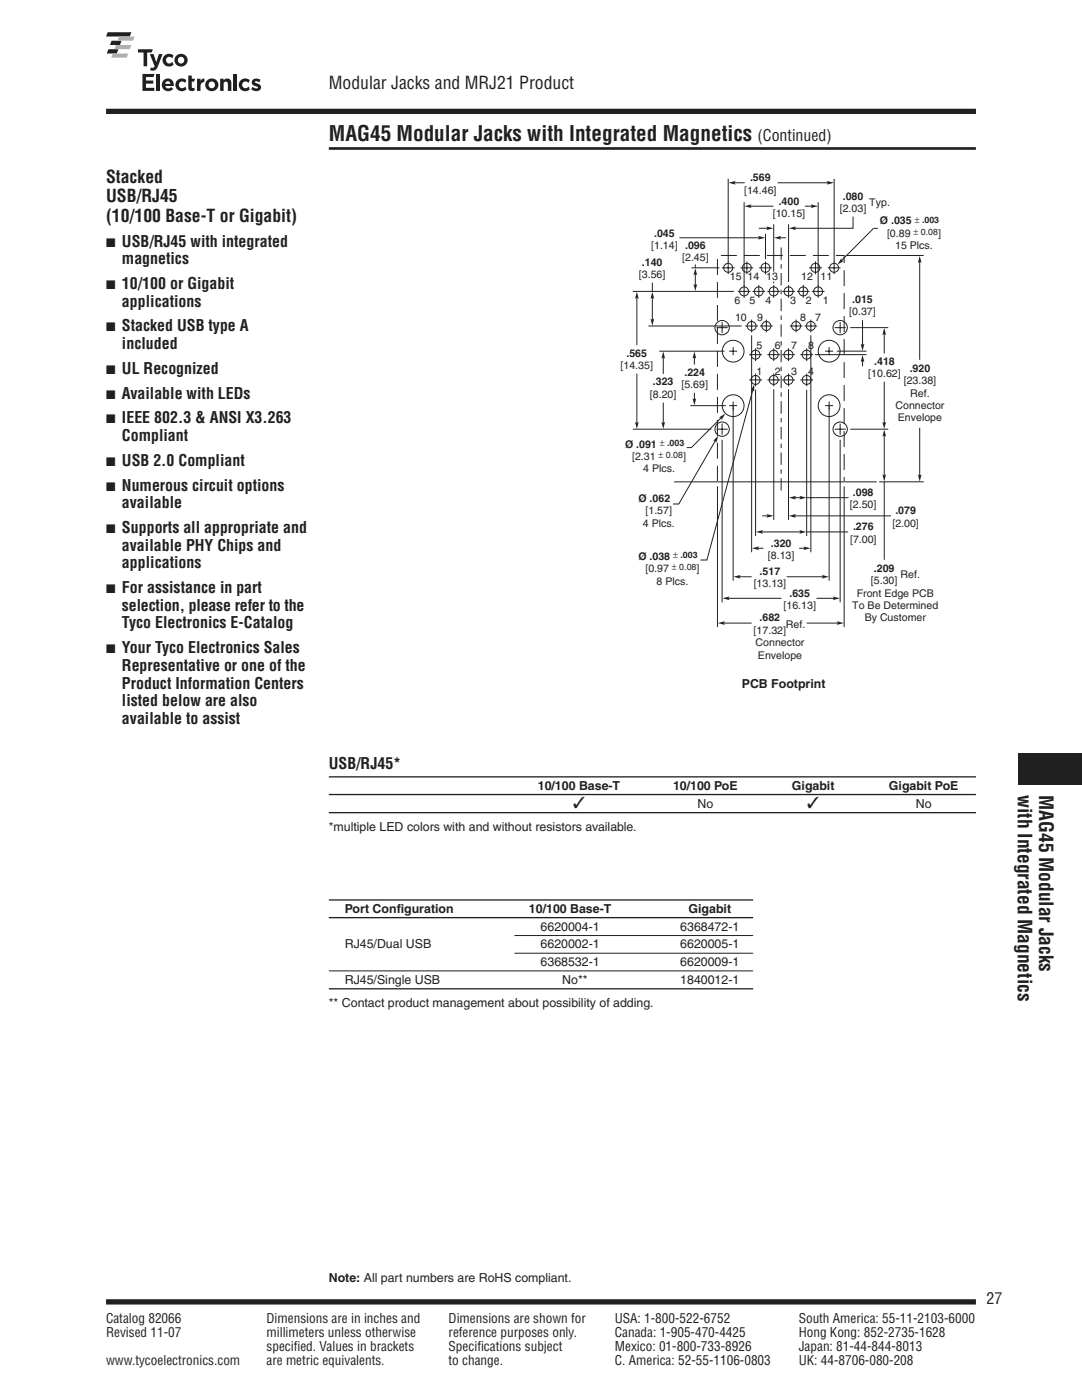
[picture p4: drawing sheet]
<svg xmlns="http://www.w3.org/2000/svg" width="216mm" height="279mm" viewBox="0 0 216 279" stroke-linecap="round" stroke-linejoin="round" font-family="sans-serif">
<path d="M21.2 259.8h173.5" fill="none" stroke="#231f20" stroke-width="1.1" stroke-linecap="butt"/>
<path d="M65.6 24.9h129.1v4.2h-129.1z" fill="#fff"/>
<path d="M65.6 29.6h129.1" fill="none" stroke="#231f20" stroke-width=".53"/>
<path d="M154.5 6.4h40.2v12.3h-40.2z" fill="#fff"/>
<path d="M21.2 22.2h173.5" fill="none" stroke="#231f20" stroke-width="1.1" stroke-linecap="butt"/>
<path d="M21.2 6.4h40.2v13.8h-40.2z" fill="#fff"/>
<g fill="#231f20">
<path d="M21.5 6.4h4.7l-.3 .9h-4.7z"/>
<path d="M22.3 8.1h2l-.4 .9h-2z"/>
<path d="M21.6 9.8h2l-.3 .9h-2z"/>
</g>
<g fill="#b1b4b6">
<path d="M23.8 7.3h3.1l-.4 .8h-3.1z"/>
<path d="M23.1 9h3.1l-.3 .8h-3.1z"/>
<path d="M22.5 10.7h3.1l-.3 .8h-3.1z"/>
</g>
<g fill="#231f20">
<path d="M29.9 10.8h.7l.6 1.6 .5-1.6h.7l-.9 2.5a1.05 1.05 0 0 1-1.6 .7l.3-.5h.4l.3-.3z"/>
<path d="M27.5 9.8h3l-.3 .7h-.8v2.7h-.8v-2.7h-1.1z"/>
<path d="M32.9 11a1.34 1.34 0 0 1 1.7 .1l-.2 .5a.69 .69 0 0 0-1.1-.1 .69 .69 0 0 0 .1 1.1 .69 .69 0 0 0 1-.3l.2 .6a1.28 1.28 0 0 1-1.8-.1 1.28 1.28 0 0 1 .1-1.8z"/>
<path d="M28.4 14.8h2.5l-.3 .6h-1.5v.7h1.5v.6h-1.5v.8h1.7v.6h-2.4z"/>
<path d="M31.2 14.8h.7v3.3h-.7z"/>
<path d="M37.6 15.1h.7v.6h.6l-.2 .6h-.4v1a.33 .33 0 0 0 .5 .2v.5l-.3 .2a.7 .7 0 0 1-.9-.7z"/>
<path d="M43.9 15.7h.7v.4a.84 .84 0 0 1 1-.4 .84 .84 0 0 1 .6 .9v1.5h-.7l-.1-1.6a.43 .43 0 0 0-.7 0l-.1 1.6h-.7z"/>
<path d="M46.6 14.8h.7v.6h-.7z"/>
<path d="M46.6 15.7h.7v2.4h-.7z"/>
<path d="M50.5 15.9a1.33 1.33 0 0 1 1.5 0l-.2 .5-.3-.1a.45 .45 0 0 0-.6 .1l.1 .1a1.06 1.06 0 0 1 1 1.2 1.31 1.31 0 0 1-1.9 .1l.2-.5 .3 .2a.58 .58 0 0 0 .9 0l-.2-.2a1.03 1.03 0 0 1-1-1.2z"/>
<path d="M35.5 15.9a1.34 1.34 0 0 1 1.7 .1l-.2 .6a.69 .69 0 0 0-1.1-.2 .69 .69 0 0 0 .1 1.1 .69 .69 0 0 0 1-.2l.2 .5a1.28 1.28 0 0 1-1.9 0 1.28 1.28 0 0 1 .2-1.9z"/>
<path d="M48.1 15.9a1.34 1.34 0 0 1 1.7 .1l-.2 .6a.69 .69 0 0 0-1.1-.2 .69 .69 0 0 0 .1 1.1 .69 .69 0 0 0 1-.2l.2 .5a1.28 1.28 0 0 1-1.8 0 1.28 1.28 0 0 1 .1-1.9z"/>
<path d="M39.3 15.7h.7v.5a.75 .75 0 0 1 .8-.5v.7a.72 .72 0 0 0-.8 .8v.9h-.7z"/>
<path d="M203.2 150.3h12.7v6.3h-12.7z"/>
<path d="M35.5 12a.66 .66 0 0 1 1.3 0 .66 .66 0 0 1-1.3 0zM34.8 12a1.3 1.3 0 0 0 2.6 0 1.3 1.3 0 0 0-2.6 0z"/>
<path d="M33.2 16.3a.51 .51 0 0 1 .8 .4h-1zM32.8 15.9a1.29 1.29 0 0 0-.2 1.9 1.29 1.29 0 0 0 2-.1l-.4-.3-.2 .1a.66 .66 0 0 1-1-.3h1.7a1.22 1.22 0 0 0-.5-1.3 1.22 1.22 0 0 0-1.4 0z"/>
<path d="M41.6 16.9a.66 .66 0 0 1 1.3 0 .66 .66 0 0 1-1.3 0zM41 17a1.3 1.3 0 0 0 2.6 0 1.3 1.3 0 0 0-2.6 0z"/>
</g>
<g fill="#fff">
<path d="M65.6 33.9h50.3v55.1h-50.3z"/>
<path d="M122.9 33.9h67v98.7h-67z"/>
</g>
<path d="M169.7 85.7h7.5" fill="none" stroke="#231f20" stroke-width=".2"/>
<g fill="#231f20">
<path d="M176.1 84.2l.3 .2 .4-.2-.4 1.4z"/>
<path d="M176.4 65.5l.4 1.4-.4-.3-.3 .3z"/>
</g>
<path d="M169.6 65.4h7.6M176.4 66.5v4.1" fill="none" stroke="#231f20" stroke-width=".2"/>
<path d="M176.4 85.7l.4 1.4-.4-.2-.3 .2z" fill="#231f20"/>
<path d="M176.4 86.8v8.4" fill="none" stroke="#231f20" stroke-width=".2"/>
<path d="M167.9 51.6v.4l.5 .1-1.3 .7z" fill="#231f20"/>
<path d="M174.3 45.6l-6.5 6.6" fill="none" stroke="#231f20" stroke-width=".2"/>
<path d="M143.3 86.9l-.4 1.5-.2-.4h-.4z" fill="#231f20"/>
<path d="M142.8 87.9l-7.4 12.7h-1.1" fill="none" stroke="#231f20" stroke-width=".2"/>
<path d="M150.5 76.7v1.5l-.3-.4-.4 .2z" fill="#231f20"/>
<g fill="none" stroke="#231f20" stroke-width=".2">
<path d="M144 53.4h2.6M145.3 52.2v2.5M147.2 58.2h2.6M147.8 53.4h2.5M148.5 56.9v2.5M149 52.2v2.5M150.1 58.2h2.6M151.4 56.9v2.5M151.5 53.4h2.5M152.7 52.2v2.5M153.1 58.2h2.6M154.4 56.9v2.5"/>
<path d="M154.4 44.8v9.4M154.4 56.2v.3M156.1 58.2h2.5M157.4 44.8v11.5M157.4 56.9v2.5M159 58.2h2.6M160.3 56.9v2.5M161.4 53.4h2.6M162 58.2h2.5M162.7 52.2v2.5M163.3 56.9v2.5M165.2 53.4h2.5"/>
<path d="M166.4 52.2v2.5M143 65.4h2.2M144.1 64.3v2.2M145.5 70.1h1.6M146.3 69.3v1.6M148.7 65.1h2.5M149.5 75.8h2.5M149.5 70.8h2.5M150 63.8v2.5M150.8 69.5v2.6M150.8 74.6v2.5M151.6 65.1h2.6"/>
<path d="M152.9 63.8v2.5M153.1 75.8h2.6M153.1 70.8h2.6M154.4 69.5v2.6M154.4 74.6v2.5M156.1 75.8h2.5M156.1 70.8h2.5M157.3 69.5v2.6M157.3 74.6v2.5M157.6 65.1h2.5M158.9 63.8v2.5M159.7 75.8h2.5"/>
<path d="M159.7 70.8h2.5M160.5 65.1h2.6M161 69.5v2.6M161 74.6v2.5M161.8 63.8v2.5M164.6 70.1h1.6M165.4 69.3v1.6M166.5 65.4h2.3M167.6 64.3v2.2M143 85.7h2.2M144.1 84.5v2.3M145.5 81h1.6"/>
<path d="M146.3 80.2v1.6M164.6 81h1.6M165.4 80.2v1.6M166.5 85.7h2.3M167.6 84.5v2.3"/>
<circle cx="145.3" cy="53.5" r=".89"/>
<circle cx="148.5" cy="58.2" r=".89"/>
<circle cx="149" cy="53.5" r=".89"/>
<circle cx="151.4" cy="58.2" r=".89"/>
<circle cx="152.7" cy="53.5" r=".89"/>
<circle cx="154.4" cy="58.2" r=".89"/>
<circle cx="157.3" cy="58.2" r=".89"/>
<circle cx="160.3" cy="58.2" r=".89"/>
<circle cx="162.7" cy="53.5" r=".89"/>
<circle cx="163.2" cy="58.2" r=".89"/>
<circle cx="166.4" cy="53.5" r=".89"/>
<circle cx="144.1" cy="65.4" r="1.43"/>
<circle cx="146.3" cy="70.1" r="2.17"/>
<circle cx="150" cy="65.1" r=".89"/>
<circle cx="150.8" cy="70.8" r=".89"/>
<circle cx="150.8" cy="75.8" r=".89"/>
<circle cx="152.9" cy="65.1" r=".89"/>
<circle cx="154.4" cy="70.8" r=".89"/>
<circle cx="154.4" cy="75.8" r=".89"/>
<circle cx="157.3" cy="70.8" r=".89"/>
<circle cx="157.3" cy="75.8" r=".89"/>
<circle cx="158.8" cy="65.1" r=".89"/>
<circle cx="161" cy="70.8" r=".89"/>
<circle cx="161" cy="75.8" r=".89"/>
<circle cx="161.8" cy="65.1" r=".89"/>
<circle cx="165.4" cy="70.1" r="2.17"/>
<circle cx="167.6" cy="65.4" r="1.43"/>
<circle cx="144.1" cy="85.7" r="1.43"/>
<circle cx="146.3" cy="81" r="2.17"/>
<circle cx="165.4" cy="81" r="2.17"/>
<circle cx="167.6" cy="85.7" r="1.43"/>
</g>
<path d="M152.9 45.2l1.4 .4-1.4 .3 .3-.3z" fill="#231f20"/>
<path d="M151.4 45.6h1.9" fill="none" stroke="#231f20" stroke-width=".2"/>
<path d="M157.4 45.6l1.4-.4-.2 .4 .2 .3z" fill="#231f20"/>
<path d="M145.3 35.7v16.7M170.2 43.2v2.4h-11.8" fill="none" stroke="#231f20" stroke-width=".2"/>
<path d="M145.4 36.5l1.4-.4-.3 .4 .3 .3z" fill="#231f20"/>
<path d="M146.4 36.5h2.2M166.4 35.7v16.7" fill="none" stroke="#231f20" stroke-width=".2"/>
<path d="M165 36.1l1.4 .4-1.4 .3 .2-.3z" fill="#231f20"/>
<path d="M155.2 36.5h10.2M148.5 40.4v16.6" fill="none" stroke="#231f20" stroke-width=".2"/>
<path d="M148.5 41.2l1.5-.4-.3 .4 .3 .3z" fill="#231f20"/>
<path d="M149.5 41.2h4.8M163.3 40.4v16.6" fill="none" stroke="#231f20" stroke-width=".2"/>
<path d="M161.8 40.8l1.4 .4-1.4 .3 .2-.3z" fill="#231f20"/>
<path d="M152.7 46.7v5M160.6 41.2h1.9" fill="none" stroke="#231f20" stroke-width=".2"/>
<path d="M151.3 47.1l1.4 .4-1.4 .3 .2-.3z" fill="#231f20"/>
<path d="M135.6 47.5h16.1" fill="none" stroke="#231f20" stroke-width=".2"/>
<path d="M154.4 47.5l1.5-.4-.3 .4 .3 .3z" fill="#231f20"/>
<path d="M155.4 47.5h1.4M176.4 76.2v8.5M137.8 81h7" fill="none" stroke="#231f20" stroke-width=".2"/>
<g fill="#231f20">
<path d="M138.2 79.5l.4 .2 .3-.2-.3 1.4z"/>
<path d="M138.6 70.1l.3 1.5-.3-.3-.4 .3z"/>
</g>
<path d="M138.6 71.2v1.5M167 70.1h5.9" fill="none" stroke="#231f20" stroke-width=".2"/>
<path d="M138.7 53.5l.4 1.4-.4-.2-.3 .2z" fill="#231f20"/>
<path d="M138 53.5h5.5M138.7 54.6v2.6" fill="none" stroke="#231f20" stroke-width=".2"/>
<g fill="#231f20">
<path d="M138.4 56.7l.3 .2 .4-.2-.4 1.4z"/>
<path d="M172.1 70.8l.4 1.5-.4-.3-.4 .3z"/>
</g>
<path d="M162.6 70.8h10.3M172.1 71.9v1.2" fill="none" stroke="#231f20" stroke-width=".2"/>
<path d="M171.7 68.6l.4 .3 .4-.3-.4 1.4z" fill="#231f20"/>
<path d="M138.6 78.4v1.6M172.1 63.9v5.1M175.4 96.2h8.9" fill="none" stroke="#231f20" stroke-width=".2"/>
<g fill="#231f20">
<path d="M183.2 94.7l.3 .2 .4-.2-.4 1.4z"/>
<path d="M183.5 51.1l.4 1.4-.4-.3-.3 .3z"/>
</g>
<path d="M168.7 51h15.6M183.5 52.1v19.7M126.3 85.7h15.6M183.5 85.4v9.8" fill="none" stroke="#231f20" stroke-width=".2"/>
<g fill="#231f20">
<path d="M126.7 84.2l.4 .2 .3-.2-.3 1.4z"/>
<path d="M127.1 58.2l.3 1.4-.3-.2-.4 .2z"/>
</g>
<path d="M126.3 58.2h20.2M127.1 74.6v10.1" fill="none" stroke="#231f20" stroke-width=".2"/>
<path d="M176.1 94.7l.3 .2 .4-.2-.4 1.4z" fill="#231f20"/>
<path d="M176.4 96.2v15.5" fill="none" stroke="#231f20" stroke-width=".2"/>
<path d="M143.2 51h25.2v47.4h-25.2z" fill="none" stroke="#231f20" stroke-width=".2" stroke-dasharray="3.2 1.4" stroke-linecap="butt"/>
<path d="M142.3 96.1h26.9v3.1h-26.9z" fill="#fff"/>
<path d="M127.1 59.3v9.6M129.4 65.1h18.6M134.5 96.2h40.4" fill="none" stroke="#231f20" stroke-width=".2"/>
<path d="M155.9 49.4v48.7" fill="none" stroke="#231f20" stroke-width=".2" stroke-dasharray="2.5 .9 .9 .9" stroke-linecap="butt"/>
<g fill="#231f20">
<path d="M129.8 63.6l.4 .2 .3-.2-.3 1.4z"/>
<path d="M130.2 58.2l.3 1.4-.3-.2-.4 .2z"/>
</g>
<path d="M130.2 56.4v1.8M130.2 59.2v4.9" fill="none" stroke="#231f20" stroke-width=".2"/>
<g fill="#231f20">
<path d="M132 84.2l.3 .2 .4-.2-.4 1.4z"/>
<path d="M132.3 70.1l.4 1.5-.4-.3-.3 .3z"/>
</g>
<path d="M131.6 70.1h13M132.3 71.2v3.4M132.3 80.3v4.4" fill="none" stroke="#231f20" stroke-width=".2"/>
<path d="M143.5 83.3l1.2-.7-.7 1.2-.1-.4z" fill="#231f20"/>
<path d="M138.7 52.8v.6M144 83.3l-6 6h-1M168.4 97.1v28" fill="none" stroke="#231f20" stroke-width=".2"/>
<g fill="#231f20">
<path d="M167 124l1.4 .3-1.4 .4 .2-.4z"/>
<path d="M143.2 124.3l1.4-.3-.2 .3 .2 .4z"/>
</g>
<path d="M143.2 97.1v28M167.6 87.8v32.4M144.3 124.3h5.7M161 124.3h6.4" fill="none" stroke="#231f20" stroke-width=".2"/>
<g fill="#231f20">
<path d="M166.2 119l1.4 .4-1.4 .4 .2-.4z"/>
<path d="M144.2 119.4l1.4-.4-.3 .4 .3 .4z"/>
</g>
<path d="M144.1 87.8v32.4M165.4 81.3v34.6M145.2 119.4h10.7M162.9 119.4h3.7" fill="none" stroke="#231f20" stroke-width=".2"/>
<g fill="#231f20">
<path d="M164 114.7l1.4 .4-1.4 .4 .2-.4z"/>
<path d="M146.4 115.1l1.4-.4-.3 .4 .3 .4z"/>
</g>
<path d="M161 77.8v29.2M146.3 81.3v34.6M147.4 115.1h2.6M157 115.1h7.4" fill="none" stroke="#231f20" stroke-width=".2"/>
<g fill="#231f20">
<path d="M159.5 105.8l1.4 .4-1.4 .3 .2-.3z"/>
<path d="M150.8 106.2l1.5-.4-.3 .4 .3 .3z"/>
</g>
<path d="M150.8 77.8v29.2M157.3 77.7v26M151.9 106.2h8.1M161 106.2h8.2" fill="none" stroke="#231f20" stroke-width=".2"/>
<g fill="#231f20">
<path d="M152.9 102.6l1.5 .4-1.5 .3 .3-.3z"/>
<path d="M157.4 103l1.4-.4-.2 .4 .2 .3z"/>
</g>
<path d="M154.4 77.7v26M152.1 103h1.2M158.5 103h19.3" fill="none" stroke="#231f20" stroke-width=".2"/>
<g fill="#231f20">
<path d="M159.5 99l1.4 .3-1.4 .4 .3-.4z"/>
<path d="M157.4 99.3l1.4-.3-.2 .3 .2 .4z"/>
</g>
<path d="M161.8 66.9v43.3M158.2 99.3h2M161 99.3h8.3" fill="none" stroke="#231f20" stroke-width=".2"/>
<g fill="#231f20">
<path d="M160.3 109.1l1.4 .3-1.4 .4 .3-.4z"/>
<path d="M150 109.4l1.5-.3-.3 .3 .3 .4z"/>
</g>
<path d="M174.3 45.6h.9M150 66.9v43.3M150.2 77.7l-9.1 34.1h-1.3M151.1 109.4h1.2M159.5 109.4h1.2M65.6 193.8h84.7M102.7 186.7h47.6M102.7 190.2h47.6" fill="none" stroke="#231f20" stroke-width=".2"/>
<path d="M65.6 155h129.1M65.6 158.6h129.1M65.6 162.2h129.1M65.6 179.6h84.7M65.6 183.1h84.7M65.6 197.3h84.7" fill="none" stroke="#231f20" stroke-width=".26"/>
<path d="M65.6 254h129.1v3.2h-129.1z" fill="#fff"/>
<text font-size="4.2" fill="#231f20" x="65.6" y="28">MAG45 Modular Jacks with Integrated Magnetics</text>
<g font-size="3.9" fill="#231f20">
<text x="203.1" y="158.7" transform="rotate(90 203.1 158.7)">with Integrated Magnetics</text>
<text x="207.3" y="158.7" transform="rotate(90 207.3 158.7)">MAG45 Modular Jacks</text>
</g>
<g font-size="3.5" fill="#231f20">
<text x="65.6" y="17.9">Modular Jacks and MRJ21 Product</text>
<text x="21.2" y="36.5">Stacked</text>
<text x="21.2" y="40.4">USB/RJ45</text>
<text x="21.2" y="44.3">(10/100 Base-T or Gigabit)</text>
</g>
<g font-size="3.2" fill="#231f20">
<text x="151.2" y="28">(Continued)</text>
<text x="24.3" y="49.2">USB/RJ45 with integrated</text>
<text x="24.3" y="52.7">magnetics</text>
<text x="24.3" y="57.7">10/100 or Gigabit</text>
<text x="24.3" y="61.2">applications</text>
<text x="24.3" y="66.1">Stacked USB type A</text>
<text x="24.3" y="69.7">included</text>
<text x="24.3" y="74.6">UL Recognized</text>
<text x="24.3" y="79.6">Available with LEDs</text>
<text x="24.3" y="84.5">IEEE 802.3 &amp; ANSI X3.263</text>
<text x="24.3" y="88">Compliant</text>
<text x="24.3" y="93">USB 2.0 Compliant</text>
<text x="24.3" y="97.9">Numerous circuit options</text>
<text x="24.3" y="101.4">available</text>
<text x="24.3" y="106.4">Supports all appropriate and</text>
<text x="24.3" y="109.9">available PHY Chips and</text>
<text x="24.3" y="113.4">applications</text>
<text x="24.3" y="118.4">For assistance in part</text>
<text x="24.3" y="121.9">selection, please refer to the</text>
<text x="24.3" y="125.4">Tyco Electronics E-Catalog</text>
<text x="24.3" y="130.4">Your Tyco Electronics Sales</text>
<text x="24.3" y="133.9">Representative or one of the</text>
<text x="24.3" y="137.4">Product Information Centers</text>
<text x="24.3" y="140.9">listed below are also</text>
<text x="24.3" y="144.5">available to assist</text>
<text x="65.6" y="153.4">USB/RJ45*</text>
<text x="114.3" y="161.2">✓</text>
<text x="161.1" y="161.2">✓</text>
<text x="196.8" y="260.3">27</text>
</g>
<g font-size="2.6" fill="#231f20">
<text x="21.2" y="264">Catalog 82066</text>
<text x="21.2" y="266.9">Revised 11-07</text>
<text x="53.2" y="264">Dimensions are in inches and</text>
<text x="53.2" y="266.9">millimeters unless otherwise</text>
<text x="53.2" y="269.7">specified. Values in brackets</text>
<text x="89.5" y="264">Dimensions are shown for</text>
<text x="89.5" y="266.9">reference purposes only.</text>
<text x="89.5" y="269.7">Specifications subject</text>
<text x="122.7" y="264">USA: 1-800-522-6752</text>
<text x="122.7" y="266.9">Canada: 1-905-470-4425</text>
<text x="122.7" y="269.7">Mexico: 01-800-733-8926</text>
<text x="159.4" y="266.9">Hong Kong: 852-2735-1628</text>
<text x="159.4" y="264">South America: 55-11-2103-6000</text>
<text x="159.4" y="269.7">Japan: 81-44-844-8013</text>
<text x="21.2" y="272.5">www.tycoelectronics.com</text>
<text x="53.2" y="272.5">are metric equivalents.</text>
<text x="89.5" y="272.5">to change.</text>
<text x="122.7" y="272.5">C. America: 52-55-1106-0803</text>
<text x="159.4" y="272.5">UK: 44-8706-080-208</text>
</g>
<g font-size="2.5" fill="#231f20">
<text x="21.2" y="49.2">■</text>
<text x="21.2" y="57.7">■</text>
<text x="21.2" y="66.1">■</text>
<text x="21.2" y="74.6">■</text>
<text x="21.2" y="79.6">■</text>
<text x="21.2" y="84.5">■</text>
<text x="21.2" y="93">■</text>
<text x="21.2" y="97.9">■</text>
<text x="21.2" y="106.4">■</text>
<text x="21.2" y="118.4">■</text>
<text x="21.2" y="130.4">■</text>
<text x="148" y="137.2">PCB Footprint</text>
<text x="107.3" y="157.6">10/100 Base-T</text>
<text x="134.3" y="157.6">10/100 PoE</text>
<text x="139.2" y="161.2">No</text>
<text x="158" y="157.6">Gigabit</text>
<text x="177.4" y="157.6">Gigabit PoE</text>
<text x="182.7" y="161.2">No</text>
<text x="65.6" y="165.8">*multiple LED colors with and without resistors available.</text>
<text x="68.8" y="182.2">Port Configuration</text>
<text x="105.5" y="182.2">10/100 Base-T</text>
<text x="107.9" y="185.7">6620004-1</text>
<text x="135.7" y="185.7">6368472-1</text>
<text x="137.4" y="182.2">Gigabit</text>
<text x="68.8" y="189.3">RJ45/Dual USB</text>
<text x="107.9" y="189.3">6620002-1</text>
<text x="135.7" y="189.3">6620005-1</text>
<text x="68.8" y="196.3">RJ45/Single USB</text>
<text x="107.9" y="192.8">6368532-1</text>
<text x="112.2" y="196.3">No**</text>
<text x="135.7" y="196.3">1840012-1</text>
<text x="135.7" y="192.8">6620009-1</text>
<text x="65.6" y="200.9">** Contact product management about possibility of adding.</text>
<text x="65.6" y="255.8">Note: All part numbers are RoHS compliant.</text>
</g>
<g font-size="2.1" fill="#231f20">
<text x="148.5" y="38.7">[14.46]</text>
<text x="149.7" y="36.2">.569</text>
<text x="155.4" y="40.9">.400</text>
<text x="168.2" y="39.9">.080</text>
<text x="173.5" y="41.1">Typ.</text>
<text x="130.5" y="47.2">.045</text>
<text x="154.2" y="43.4">[10.15]</text>
<text x="167.6" y="42.3">[2.03]</text>
<text x="175.6" y="44.8">Ø .035</text>
<text x="177" y="47.3">[0.89</text>
<text x="187.2" y="47.3">]</text>
<text x="128.1" y="53">.140</text>
<text x="129.9" y="49.7">[1.14] .096</text>
<text x="136.1" y="52.2">[2.45]</text>
<text x="178.6" y="49.7">15 Plcs.</text>
<text x="127.5" y="55.5">[3.56]</text>
<text x="145.6" y="55.9">15</text>
<text x="149.2" y="55.9">14</text>
<text x="152.9" y="55.9">13</text>
<text x="159.9" y="55.9">12</text>
<text x="163.8" y="55.9">11</text>
<text x="146.6" y="60.6">6</text>
<text x="146.7" y="64">10</text>
<text x="149.6" y="60.6">5</text>
<text x="151.1" y="64">9</text>
<text x="152.8" y="60.6">4</text>
<text x="157.6" y="60.6">3</text>
<text x="159.7" y="64">8</text>
<text x="160.8" y="60.6">2</text>
<text x="162.7" y="64">7</text>
<text x="164.2" y="60.6">1</text>
<text x="169.5" y="62.9">[0.37]</text>
<text x="170.1" y="60.4">.015</text>
<text x="125" y="71.2">.565</text>
<text x="151" y="69.6">5</text>
<text x="154.6" y="69.6">6</text>
<text x="157.8" y="69.6">7</text>
<text x="161.3" y="69.6">8</text>
<text x="123.8" y="73.6">[14.35]</text>
<text x="130.3" y="76.9">.323</text>
<text x="136" y="77.4">[5.69]</text>
<text x="136.6" y="75">.224</text>
<text x="151" y="74.8">1</text>
<text x="154.6" y="74.8">2</text>
<text x="157.8" y="74.8">3</text>
<text x="161.3" y="74.8">4</text>
<text x="173.3" y="75.3">[10.62]</text>
<text x="174.4" y="72.8">.418</text>
<text x="180.3" y="76.7">[23.38]</text>
<text x="181.5" y="74.2">.920</text>
<text x="129.7" y="79.4">[8.20]</text>
<text x="178.7" y="81.6">Connector</text>
<text x="181.6" y="79.2">Ref.</text>
<text x="124.7" y="89.3">Ø .091</text>
<text x="179.2" y="84.1">Envelope</text>
<text x="126.1" y="91.8">[2.31</text>
<text x="128.3" y="94.3">4 Plcs.</text>
<text x="136.3" y="91.8">]</text>
<text x="127.4" y="100.2">Ø .062</text>
<text x="169.6" y="101.5">[2.50]</text>
<text x="170.2" y="99">.098</text>
<text x="128.3" y="105.1">4 Plcs.</text>
<text x="128.8" y="102.7">[1.57]</text>
<text x="170.2" y="105.8">.276</text>
<text x="178.1" y="105.1">[2.00]</text>
<text x="178.7" y="102.6">.079</text>
<text x="127.4" y="111.7">Ø .038</text>
<text x="153.2" y="111.6">[8.13]</text>
<text x="153.8" y="109.1">.320</text>
<text x="169.6" y="108.3">[7.00]</text>
<text x="128.8" y="114.2">[0.97</text>
<text x="131" y="116.7">8 Plcs.</text>
<text x="139" y="114.2">]</text>
<text x="150.4" y="117.2">[13.13]</text>
<text x="151.6" y="114.8">.517</text>
<text x="157.5" y="119.1">.635</text>
<text x="170.9" y="119">Front Edge PCB</text>
<text x="173.8" y="116.6">[5.30]</text>
<text x="174.4" y="114.2">.209</text>
<text x="179.7" y="115.3">Ref.</text>
<text x="151.6" y="124">.682</text>
<text x="156.3" y="121.5">[16.13]</text>
<text x="156.8" y="125.3">Ref.</text>
<text x="170.1" y="121.5">To Be Determined</text>
<text x="172.5" y="124">By Customer</text>
<text x="150.4" y="126.5">[17.32]</text>
<text x="150.8" y="129">Connector</text>
<text x="151.2" y="131.5">Envelope</text>
</g>
<g font-size="1.8" fill="#231f20">
<text x="182.3" y="46.9">± 0.08</text>
<text x="182.5" y="44.4">± .003</text>
<text x="131.7" y="89">± .003</text>
<text x="131.4" y="91.4">± 0.08</text>
<text x="134.1" y="113.9">± 0.08</text>
<text x="134.3" y="111.4">± .003</text>
</g>
</svg>
